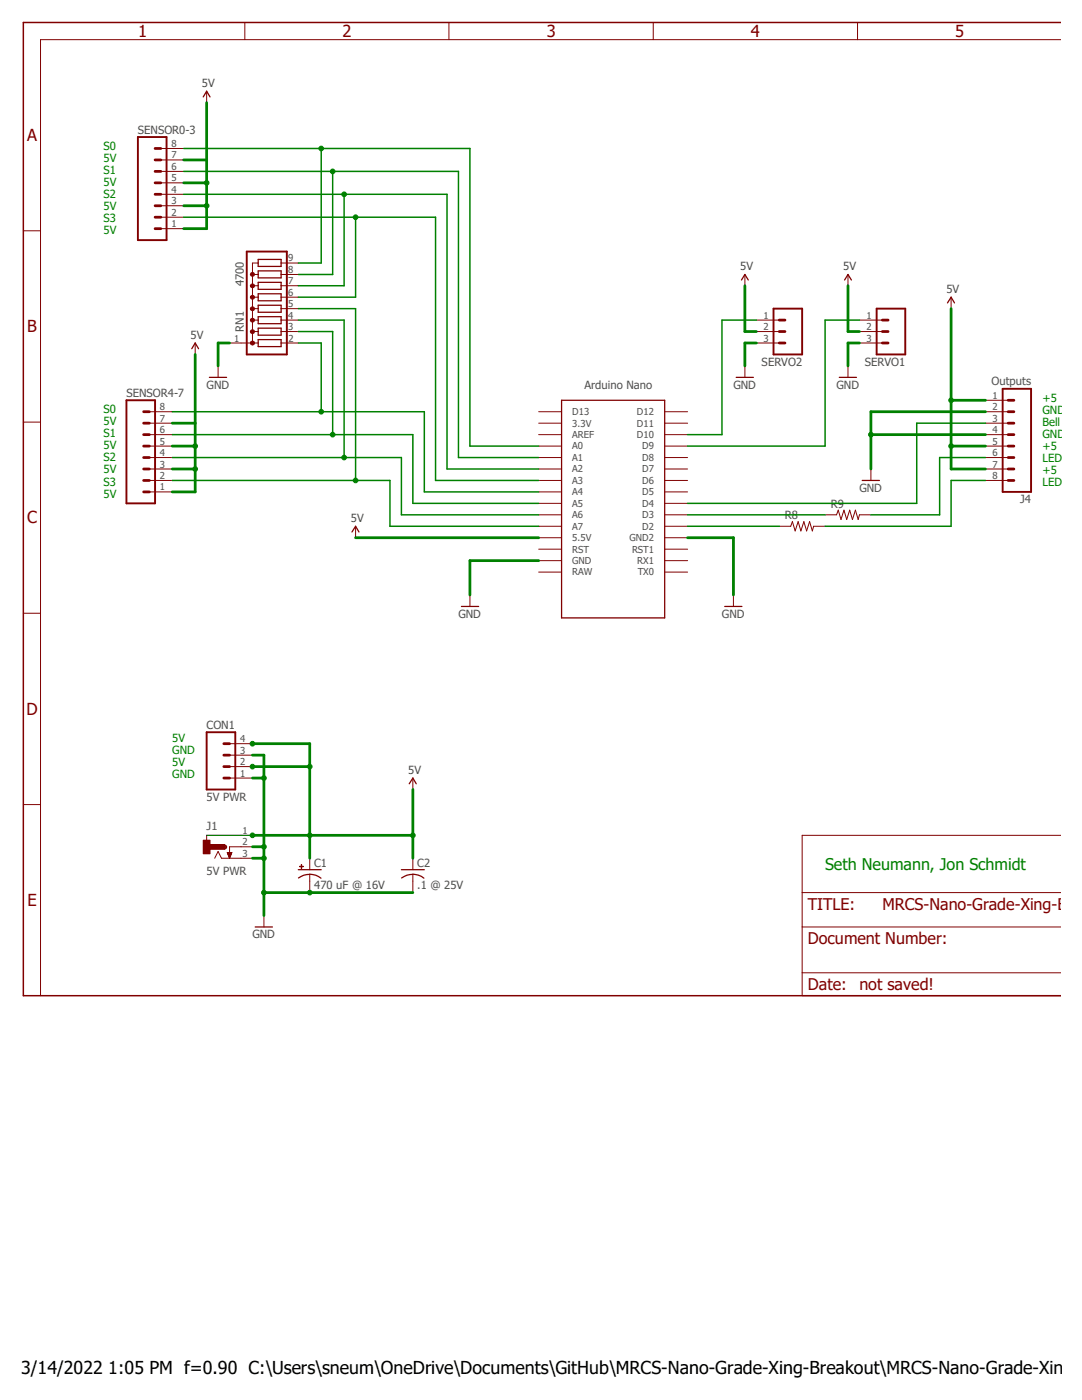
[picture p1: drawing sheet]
<svg xmlns="http://www.w3.org/2000/svg" width="216mm" height="279mm" viewBox="0 0 216 279" stroke-linecap="round" stroke-linejoin="round" font-family="sans-serif">
<path d="M4.2 4.2l207.6 160.5M211.8 38.7l-207.6 160.5" fill="none" stroke="#fff" stroke-width=".2"/>
<path d="M211.8 4.5h-207.1v194.2h207.1" fill="none" stroke="#800000" stroke-width=".3"/>
<g fill="none" stroke="#800000" stroke-width=".2">
<path d="M48.9 4.5v3.4M89.6 4.5v3.4M130.3 4.5v3.4M171.1 4.5v3.4M211.8 7.9h-203.7v190.8M4.7 46.1h3.4M4.7 84.2h3.4M107.5 84.5h4.6M107.5 86.7h4.6M107.5 98.2h4.6M107.5 95.9h4.6M107.5 93.6h4.6"/>
<path d="M107.5 91.3h4.6M107.5 89h4.6M107.5 82.2h4.6M132.6 84.5h4.6M132.6 86.7h4.6M132.6 98.2h4.6M132.6 95.9h4.6M132.6 93.6h4.6M132.6 91.3h4.6M132.6 89h4.6M132.6 82.2h4.6M107.5 114.2h4.6"/>
<path d="M107.5 111.9h4.6M107.5 109.6h4.6M107.5 107.3h4.6M107.5 105h4.6M107.5 102.7h4.6M107.5 100.5h4.6M132.6 114.2h4.6M132.6 111.9h4.6M132.6 109.6h4.6M132.6 107.3h4.6M132.6 105h4.6M132.6 102.7h4.6"/>
<path d="M132.6 100.5h4.6M4.7 122.4h3.4M4.7 160.6h3.4M42.8 171.3l.7-1.4 .7 1.4h3.9M48.1 166.7h-6.9v1.2M48.1 169h-2.3v2.3M160.1 178.1h51.7M211.8 166.7h-51.7v32h51.7M160.1 194.1h51.7M160.1 185h51.7"/>
</g>
<path d="M112.1 79.9h20.5v43.4h-20.5zM44.6 168.7a.34 .34 0 0 1 .4 .3 .34 .34 0 0 1-.4 .4M44.9 168.7a.34 .34 0 0 1 .3 .3 .34 .34 0 0 1-.3 .4" fill="none" stroke="#800000" stroke-width=".25"/>
<path d="M41.9 168.6h3v.9h-3z" fill-rule="evenodd" fill="#800000"/>
<path d="M41.9 168.6h3v.9h-3z" fill="none" stroke="#800000" stroke-width=".2"/>
<path d="M40.6 167.7h1.3v2.7h-1.3z" fill-rule="evenodd" fill="#800000"/>
<g fill="none" stroke="#800000" stroke-width=".2">
<path d="M41.2 18.2v2.3M148.6 54.8v2.2M169.2 54.8v2.2M189.8 59.3v2.3M43.5 73v2.3M148.6 73v2.3M150.9 63.9h4.6M150.9 66.2h4.6M150.9 68.5h4.6M169.2 73v2.3M173.8 93.6v2.3M71 105v2.3"/>
<path d="M93.8 118.7v2.3M146.3 118.7v2.3M45.8 155.3h4.6M45.8 153h4.6M45.8 150.7h4.6M45.8 148.4h4.6M82.4 155.3v2.3M40.6 167.7h1.3v2.7h-1.3zM45.3 170.1h1l-.5 1.2zM45.4 170.3h.8M45.4 170.2h.8M45.5 170.5h.6"/>
<path d="M45.5 170.4h.6M45.5 170.6h.6M45.6 170.6h.5M45.6 170.8h.4M45.6 170.7h.4M45.6 170.9h.4M45.7 171h.2M45.7 170.9h.2M45.7 171.1h.2M45.8 171.2h.1M48.1 166.7h2.3M48.1 169h2.3"/>
<path d="M48.1 171.3h2.3M61.8 174.5v1.4M52.7 182.7v2.3"/>
</g>
<g fill="none" stroke="#800000" stroke-width=".25">
<path d="M40.6 19.3l.6-1.1 .7 1.1M148 55.9l.6-1.1 .7 1.1M168.5 55.9l.7-1.1 .7 1.1M41.8 75.3h3.4M146.9 75.3h3.4M167.5 75.3h3.4M189.1 60.5l.7-1.2 .7 1.2M172 95.9h3.5M70.2 106.2l.8-1.2 .6 1.2M92.1 121h3.4M144.6 121h3.4M81.7 156.4l.7-1.1 .7 1.1"/>
<path d="M59.5 173.6h4.6M61.8 174.5a3.6 3.6 0 0 1 2.3 .8M61.8 174.5a3.6 3.6 0 0 0-2.2 .7M50.9 185h3.5"/>
</g>
<path d="M154.3 61.6h5.8v9.1h-5.8zM41.2 146.1h5.7v11.5h-5.7z" fill="none" stroke="#800000" stroke-width=".38"/>
<path d="M155.5 68.5h1.1M155.5 66.2h1.1M155.5 63.9h1.1M44.7 150.7h1.1M44.7 153h1.1M44.7 155.3h1.1M44.7 148.4h1.1" fill="none" stroke="#800000" stroke-width=".55"/>
<path d="M59.8 172.9l.7 .1z" fill-rule="evenodd" fill="#800000"/>
<path d="M59.8 172.9l.7 .1z" fill="none" stroke="#800000" stroke-width=".2"/>
<path d="M60.1 172.6l.1 .7z" fill-rule="evenodd" fill="#800000"/>
<g fill="none" stroke="#800000" stroke-width=".2">
<path d="M32.1 38.8h4.6M32.1 36.5h4.6M32.1 34.2h4.6M32.1 31.9h4.6M32.1 29.6h4.6M32.1 45.6h4.6M32.1 43.3h4.6M32.1 41.1h4.6M50.4 59.3h1.1M50.4 57h1.1M50.4 54.8h1.1M51.5 52.5h-1.1v16"/>
<path d="M56.1 59.3h1.1M56.1 57h1.1M56.1 54.8h1.1M56.1 52.5h1.1M48.1 68.5h3.4M50.4 66.2h1.1M50.4 63.9h1.1M50.4 61.6h1.1M56.1 68.5h1.1M56.1 66.2h1.1M56.1 63.9h1.1M56.1 61.6h1.1"/>
<path d="M196.6 79.9h4.6M29.8 98.2h4.6M29.8 95.9h4.6M29.8 93.6h4.6M29.8 91.3h4.6M29.8 89h4.6M29.8 86.7h4.6M29.8 84.5h4.6M29.8 82.2h4.6M196.6 95.9h4.6M196.6 93.6h4.6M196.6 91.3h4.6"/>
<path d="M196.6 89h4.6M196.6 86.7h4.6M196.6 84.5h4.6M196.6 82.2h4.6M155.5 105h2.3l.3-.9 .6 1.9 .6-1.9 .5 1.9 .6-1.9 .6 1.9 .5-1.9 .6 1.9 .2-1h2.3M164.6 102.7h2.3l.4-.9 .5 1.9 .6-1.9 .6 1.9 .5-1.9 .6 1.9 .6-1.9 .5 1.9 .3-1h2.3M60.1 172.6l.1 .7zM61.8 171.3v2.3M61.8 175.9v2.2M82.4 171.3v2.3M82.4 174.5v3.6"/>
</g>
<path d="M51.5 51.8h4.6v1.4h-4.6zM51.5 54.1h4.6v1.4h-4.6zM51.5 56.3h4.6v1.4h-4.6zM51.5 58.6h4.6v1.4h-4.6zM51.5 67.8h4.6v1.4h-4.6zM51.5 60.9h4.6v1.4h-4.6zM51.5 63.2h4.6v1.4h-4.6zM51.5 65.5h4.6v1.4h-4.6zM80.1 173.6h4.6M82.4 174.5a3.6 3.6 0 0 1 2.2 .8M82.4 174.5a3.6 3.6 0 0 0-2.3 .7" fill="none" stroke="#800000" stroke-width=".25"/>
<path d="M27.5 27.3h5.7v20.6h-5.7zM49.2 50.2h8v20.5h-8zM25.2 79.9h5.7v20.6h-5.7zM200.1 77.6h5.6v20.6h-5.6z" fill="none" stroke="#800000" stroke-width=".38"/>
<g fill="none" stroke="#800000" stroke-width=".55">
<path d="M30.9 36.5h1.2M30.9 38.8h1.2M30.9 34.2h1.2M30.9 31.9h1.2M30.9 29.6h1.2M30.9 41.1h1.2M30.9 43.3h1.2M30.9 45.6h1.2M201.2 79.9h1.1M28.7 93.6h1.1M28.7 95.9h1.1M28.7 98.2h1.1"/>
<path d="M28.7 89h1.1M28.7 91.3h1.1M28.7 86.7h1.1M28.7 84.5h1.1M28.7 82.2h1.1M201.2 93.6h1.1M201.2 95.9h1.1M201.2 89h1.1M201.2 91.3h1.1M201.2 86.7h1.1M201.2 84.5h1.1M201.2 82.2h1.1"/>
</g>
<path d="M50.1 54.5l.3-.1 .3 .1 .1 .3-.1 .2-.3 .2-.3-.2-.1-.2 .4-.1-.4 .1z" fill-rule="evenodd" fill="#800000"/>
<path d="M50.1 54.5l.3-.1 .3 .1 .1 .3-.1 .2-.3 .2-.3-.2-.1-.2 .4-.1-.4 .1z" fill="none" stroke="#800000" stroke-width=".2"/>
<path d="M50.1 56.8l.3-.2 .3 .2 .1 .2-.1 .3-.3 .1-.3-.1-.1-.3h.4h-.4z" fill-rule="evenodd" fill="#800000"/>
<path d="M50.1 56.8l.3-.2 .3 .2 .1 .2-.1 .3-.3 .1-.3-.1-.1-.3h.4h-.4z" fill="none" stroke="#800000" stroke-width=".2"/>
<path d="M50.1 59.1l.3-.2 .3 .2 .1 .2-.1 .3-.3 .1-.3-.1-.1-.3h.4h-.4z" fill-rule="evenodd" fill="#800000"/>
<path d="M50.1 59.1l.3-.2 .3 .2 .1 .2-.1 .3-.3 .1-.3-.1-.1-.3h.4h-.4z" fill="none" stroke="#800000" stroke-width=".2"/>
<path d="M50.1 61.3l.3-.1 .3 .1 .1 .3-.1 .3-.3 .1-.3-.1-.1-.3h.4h-.4z" fill-rule="evenodd" fill="#800000"/>
<path d="M50.1 61.3l.3-.1 .3 .1 .1 .3-.1 .3-.3 .1-.3-.1-.1-.3h.4h-.4z" fill="none" stroke="#800000" stroke-width=".2"/>
<path d="M50.1 63.6l.3-.1 .3 .1 .1 .3-.1 .3-.3 .1-.3-.1-.1-.3h.4h-.4z" fill-rule="evenodd" fill="#800000"/>
<path d="M50.1 63.6l.3-.1 .3 .1 .1 .3-.1 .3-.3 .1-.3-.1-.1-.3h.4h-.4z" fill="none" stroke="#800000" stroke-width=".2"/>
<path d="M50.1 65.9l.3-.1 .3 .1 .1 .3-.1 .3-.3 .1-.3-.1-.1-.3h.4h-.4z" fill-rule="evenodd" fill="#800000"/>
<path d="M50.1 65.9l.3-.1 .3 .1 .1 .3-.1 .3-.3 .1-.3-.1-.1-.3h.4h-.4z" fill="none" stroke="#800000" stroke-width=".2"/>
<path d="M50.1 68.2h.6l.1 .3-.1 .2-.3 .2-.3-.2-.1-.2h.4h-.4z" fill-rule="evenodd" fill="#800000"/>
<g fill="none" stroke="#800000" stroke-width=".2">
<path d="M57.2 59.3h2.3M57.2 57h2.3M57.2 54.8h2.3M57.2 52.5h2.3M38.9 68.5v2.2M45.8 68.5h2.3M50.1 68.2h.6l.1 .3-.1 .2-.3 .2-.3-.2-.1-.2h.4h-.4zM57.2 68.5h2.3M57.2 66.2h2.3M57.2 63.9h2.3M57.2 61.6h2.3M171.5 68.5h4.6"/>
<path d="M171.5 66.2h4.6M171.5 63.9h4.6"/>
</g>
<path d="M174.9 61.6h5.7v9.1h-5.7z" fill="none" stroke="#800000" stroke-width=".38"/>
<path d="M176.1 68.5h1.1M176.1 66.2h1.1M176.1 63.9h1.1" fill="none" stroke="#800000" stroke-width=".55"/>
<path d="M38.3 69.6l.6-1.1 .7 1.1" fill="none" stroke="#800000" stroke-width=".25"/>
<path d="M107.5 111.9h-13.7v6.8M137.2 107.3h9.1v11.4M50.4 150.7h2.3v32M50.4 155.3h2.3M50.4 169h2.3M50.4 171.3h2.3" fill="none" stroke="#008000" stroke-width=".55"/>
<circle cx="52.7" cy="171.3" r=".46" fill="#008000"/>
<circle cx="52.7" cy="171.3" r=".46" fill="none" stroke="#008000" stroke-width=".2"/>
<circle cx="52.7" cy="169" r=".46" fill="#008000"/>
<circle cx="52.7" cy="169" r=".46" fill="none" stroke="#008000" stroke-width=".2"/>
<circle cx="52.7" cy="155.3" r=".46" fill="#008000"/>
<circle cx="52.7" cy="155.3" r=".46" fill="none" stroke="#008000" stroke-width=".2"/>
<path d="M52.7 178.1h29.7" fill="none" stroke="#008000" stroke-width=".55"/>
<circle cx="52.7" cy="178.1" r=".46" fill="#008000"/>
<circle cx="52.7" cy="178.1" r=".46" fill="none" stroke="#008000" stroke-width=".2"/>
<circle cx="61.8" cy="178.1" r=".46" fill="#008000"/>
<circle cx="61.8" cy="178.1" r=".46" fill="none" stroke="#008000" stroke-width=".2"/>
<path d="M173.8 86.7h22.8M196.6 82.2h-22.8v11.4" fill="none" stroke="#008000" stroke-width=".55"/>
<circle cx="173.8" cy="86.7" r=".46" fill="#008000"/>
<g fill="none" stroke="#008000" stroke-width=".2">
<path d="M41.2 166.7h9.2"/>
<circle cx="173.8" cy="86.7" r=".46"/>
</g>
<path d="M45.8 68.5h-2.3v4.5M150.9 68.5h-2.3v4.5M171.5 68.5h-2.3v4.5M71 107.3h36.5M50.4 148.4h11.4v22.9M50.4 153h11.4M50.4 166.7h32" fill="none" stroke="#008000" stroke-width=".55"/>
<circle cx="61.8" cy="153" r=".46" fill="#008000"/>
<circle cx="61.8" cy="153" r=".46" fill="none" stroke="#008000" stroke-width=".2"/>
<circle cx="61.8" cy="166.7" r=".46" fill="#008000"/>
<circle cx="61.8" cy="166.7" r=".46" fill="none" stroke="#008000" stroke-width=".2"/>
<path d="M82.4 166.7v4.6" fill="none" stroke="#008000" stroke-width=".55"/>
<circle cx="50.4" cy="166.7" r=".46" fill="#008000"/>
<circle cx="50.4" cy="166.7" r=".46" fill="none" stroke="#008000" stroke-width=".2"/>
<circle cx="50.4" cy="148.4" r=".46" fill="#008000"/>
<circle cx="50.4" cy="148.4" r=".46" fill="none" stroke="#008000" stroke-width=".2"/>
<circle cx="50.4" cy="153" r=".46" fill="#008000"/>
<circle cx="50.4" cy="153" r=".46" fill="none" stroke="#008000" stroke-width=".2"/>
<path d="M82.4 157.6v9.1" fill="none" stroke="#008000" stroke-width=".55"/>
<circle cx="82.4" cy="166.7" r=".46" fill="#008000"/>
<circle cx="82.4" cy="166.7" r=".46" fill="none" stroke="#008000" stroke-width=".2"/>
<path d="M189.8 61.6v32h6.8M189.8 89h6.8" fill="none" stroke="#008000" stroke-width=".55"/>
<circle cx="189.8" cy="89" r=".46" fill="#008000"/>
<circle cx="189.8" cy="89" r=".46" fill="none" stroke="#008000" stroke-width=".2"/>
<path d="M189.8 79.9h6.8" fill="none" stroke="#008000" stroke-width=".55"/>
<circle cx="189.8" cy="79.9" r=".46" fill="#008000"/>
<circle cx="189.8" cy="79.9" r=".46" fill="none" stroke="#008000" stroke-width=".2"/>
<path d="M36.7 36.5h4.5v9.1h-4.5M36.7 41.1h4.5M148.6 57v9.2h2.3M169.2 57v9.2h2.3" fill="none" stroke="#008000" stroke-width=".55"/>
<circle cx="41.2" cy="41.1" r=".46" fill="#008000"/>
<circle cx="41.2" cy="41.1" r=".46" fill="none" stroke="#008000" stroke-width=".2"/>
<path d="M36.7 31.9h4.5v4.6" fill="none" stroke="#008000" stroke-width=".55"/>
<circle cx="41.2" cy="36.5" r=".46" fill="#008000"/>
<circle cx="41.2" cy="36.5" r=".46" fill="none" stroke="#008000" stroke-width=".2"/>
<path d="M41.2 20.5v11.4M34.4 84.5h4.5v13.7h-4.5M34.4 89h4.5M34.4 93.6h4.5" fill="none" stroke="#008000" stroke-width=".55"/>
<circle cx="38.9" cy="93.6" r=".46" fill="#008000"/>
<circle cx="38.9" cy="93.6" r=".46" fill="none" stroke="#008000" stroke-width=".2"/>
<circle cx="38.9" cy="89" r=".46" fill="#008000"/>
<circle cx="38.9" cy="89" r=".46" fill="none" stroke="#008000" stroke-width=".2"/>
<path d="M38.9 70.7v13.8" fill="none" stroke="#008000" stroke-width=".55"/>
<path d="M36.7 29.6h57.1v59.4h13.7M64.1 29.6v22.9h-4.6" fill="none" stroke="#008000" stroke-width=".3"/>
<circle cx="64.1" cy="29.6" r=".46" fill="#008000"/>
<circle cx="64.1" cy="29.6" r=".46" fill="none" stroke="#008000" stroke-width=".2"/>
<path d="M36.7 38.8h52.5v54.8h18.3M68.7 38.8v18.2h-9.2" fill="none" stroke="#008000" stroke-width=".3"/>
<circle cx="68.7" cy="38.8" r=".46" fill="#008000"/>
<circle cx="68.7" cy="38.8" r=".46" fill="none" stroke="#008000" stroke-width=".2"/>
<path d="M36.7 43.3h50.2v52.6h20.6M71 43.3v16h-11.5" fill="none" stroke="#008000" stroke-width=".3"/>
<circle cx="71" cy="43.3" r=".46" fill="#008000"/>
<circle cx="71" cy="43.3" r=".46" fill="none" stroke="#008000" stroke-width=".2"/>
<path d="M59.5 68.5h4.6v13.7M34.4 82.2h50.3v16h22.8" fill="none" stroke="#008000" stroke-width=".3"/>
<circle cx="64.1" cy="82.2" r=".46" fill="#008000"/>
<circle cx="64.1" cy="82.2" r=".46" fill="none" stroke="#008000" stroke-width=".2"/>
<path d="M59.5 66.2h6.9v20.5M34.4 86.7h48v13.8h25.1" fill="none" stroke="#008000" stroke-width=".3"/>
<circle cx="66.4" cy="86.7" r=".46" fill="#008000"/>
<circle cx="66.4" cy="86.7" r=".46" fill="none" stroke="#008000" stroke-width=".2"/>
<path d="M59.5 63.9h9.2v27.4M34.4 91.3h45.7v11.4h27.4" fill="none" stroke="#008000" stroke-width=".3"/>
<circle cx="68.7" cy="91.3" r=".46" fill="#008000"/>
<circle cx="68.7" cy="91.3" r=".46" fill="none" stroke="#008000" stroke-width=".2"/>
<path d="M59.5 61.6h11.5v34.3M34.4 95.9h43.4v9.1h29.7" fill="none" stroke="#008000" stroke-width=".3"/>
<circle cx="71" cy="95.9" r=".46" fill="#008000"/>
<circle cx="71" cy="95.9" r=".46" fill="none" stroke="#008000" stroke-width=".2"/>
<path d="M36.7 34.2h54.8v57.1h16M66.4 34.2v20.6h-6.9" fill="none" stroke="#008000" stroke-width=".3"/>
<circle cx="66.4" cy="34.2" r=".46" fill="#008000"/>
<circle cx="66.4" cy="34.2" r=".46" fill="none" stroke="#008000" stroke-width=".2"/>
<path d="M150.9 63.9h-6.8v22.8h-6.9M171.5 63.9h-6.9v25.1h-27.4M196.6 95.9h-6.8v9.1h-25.2M196.6 91.3h-9.1v11.4h-13.7M196.6 84.5h-13.7v16h-45.7M137.2 105h18.3M137.2 102.7h27.4" fill="none" stroke="#008000" stroke-width=".3"/>
<text font-size="3.6" x="4.2" y="274.2">3/14/2022 1:05 PM f=0.90 C:\Users\sneum\OneDrive\Documents\GitHub\MRCS-Nano-Grade-Xing-Breakout\MRCS-Nano-Grade-Xing-B</text>
<g font-size="3.3" fill="#800000">
<text x="27.6" y="7.4">1</text>
<text x="68.3" y="7.4">2</text>
<text x="109.1" y="7.4">3</text>
<text x="149.8" y="7.4">4</text>
<text x="190.6" y="7.4">5</text>
<text x="5.4" y="28.2">A</text>
<text x="5.4" y="66.3">B</text>
<text x="5.4" y="104.4">C</text>
<text x="5.3" y="142.6">D</text>
<text x="5.5" y="180.8">E</text>
</g>
<text font-size="3.2" fill="#008000" x="164.6" y="173.6">Seth Neumann, Jon Schmidt</text>
<g font-size="3.2" fill="#800000">
<text x="161.2" y="181.6">TITLE:</text>
<text x="176.1" y="181.6">MRCS-Nano-Grade-Xing-Brea</text>
<text x="161.2" y="188.4">Document Number:</text>
<text x="161.2" y="197.6">Date:</text>
<text x="171.5" y="197.6">not saved!</text>
</g>
<g font-size="2.2" fill="#505050">
<text x="40.3" y="17.3">5V</text>
<text x="27.5" y="26.7">SENSOR0-3</text>
<text x="147.7" y="53.8">5V</text>
<text x="168.3" y="53.8">5V</text>
<text x="48.6" y="57.1" transform="rotate(-90 48.6 57.1)">4700</text>
<text x="188.8" y="58.4">5V</text>
<text x="38" y="67.6">5V</text>
<text x="48.6" y="66.2" transform="rotate(-90 48.6 66.2)">RN1</text>
<text x="41.2" y="77.6">GND</text>
<text x="116.6" y="77.6">Arduino Nano</text>
<text x="146.3" y="77.6">GND</text>
<text x="152" y="73.1">SERVO2</text>
<text x="166.9" y="77.6">GND</text>
<text x="172.6" y="73.1">SERVO1</text>
<text x="197.9" y="76.9">Outputs</text>
<text x="25.2" y="79.2">SENSOR4-7</text>
<text x="165.8" y="101.4">R9</text>
<text x="171.5" y="98.2">GND</text>
<text x="203.6" y="100.5">J4</text>
<text x="70" y="104.1">5V</text>
<text x="156.6" y="103.7">R8</text>
<text x="91.5" y="123.3">GND</text>
<text x="144.1" y="123.3">GND</text>
<text x="41.2" y="145.5">CON1</text>
<text x="81.4" y="154.4">5V</text>
<text x="41.2" y="159.9">5V PWR</text>
<text x="41.2" y="165.6">J1</text>
<text x="62.7" y="173">C1</text>
<text x="83.3" y="173">C2</text>
<text x="41.2" y="174.7">5V PWR</text>
<text x="62.7" y="177.3">470 uF @ 16V</text>
<text x="83.3" y="177.3">.1 @ 25V</text>
<text x="50.4" y="187.3">GND</text>
</g>
<g font-size="2.2" fill="#008000">
<text x="20.7" y="29.9">S0</text>
<text x="20.7" y="32.3">5V</text>
<text x="20.7" y="34.7">S1</text>
<text x="20.7" y="37.1">5V</text>
<text x="20.7" y="39.5">S2</text>
<text x="20.7" y="42">5V</text>
<text x="20.7" y="44.4">S3</text>
<text x="20.7" y="46.8">5V</text>
<text x="20.7" y="82.4">S0</text>
<text x="208" y="80.1">+5</text>
<text x="208" y="82.6">GND</text>
<text x="20.7" y="84.8">5V</text>
<text x="20.7" y="87.2">S1</text>
<text x="20.7" y="89.7">5V</text>
<text x="208" y="85">Bell</text>
<text x="208" y="87.4">GND</text>
<text x="208" y="89.8">+5</text>
<text x="20.7" y="92.1">S2</text>
<text x="20.7" y="94.5">5V</text>
<text x="208" y="92.2">LED1</text>
<text x="208" y="94.6">+5</text>
<text x="20.7" y="96.9">S3</text>
<text x="20.7" y="99.3">5V</text>
<text x="208" y="97">LED2</text>
<text x="34.4" y="148">5V</text>
<text x="34.4" y="150.5">GND</text>
<text x="34.4" y="152.9">5V</text>
<text x="34.4" y="155.3">GND</text>
</g>
<g font-size="1.9" fill="#505050">
<text x="34.2" y="29.3">8</text>
<text x="34.2" y="33.9">6</text>
<text x="34.2" y="31.6">7</text>
<text x="34.2" y="40.7">3</text>
<text x="34.2" y="38.4">4</text>
<text x="34.2" y="36.2">5</text>
<text x="34.2" y="45.3">1</text>
<text x="34.2" y="43">2</text>
<text x="57.5" y="52.2">9</text>
<text x="57.5" y="59">6</text>
<text x="57.5" y="56.7">7</text>
<text x="57.5" y="54.4">8</text>
<text x="57.5" y="65.9">3</text>
<text x="57.5" y="63.6">4</text>
<text x="57.5" y="61.3">5</text>
<text x="152.3" y="63.6">1</text>
<text x="152.3" y="65.9">2</text>
<text x="172.9" y="63.6">1</text>
<text x="172.9" y="65.9">2</text>
<text x="46.7" y="68.2">1</text>
<text x="57.5" y="68.2">2</text>
<text x="152.3" y="68.2">3</text>
<text x="172.9" y="68.2">3</text>
<text x="31.9" y="81.9">8</text>
<text x="114.2" y="82.8">D13</text>
<text x="127.1" y="82.8">D12</text>
<text x="198" y="79.6">1</text>
<text x="198" y="81.9">2</text>
<text x="31.9" y="88.7">5</text>
<text x="31.9" y="86.4">6</text>
<text x="31.9" y="84.2">7</text>
<text x="114.2" y="85.1">3.3V</text>
<text x="114.2" y="87.4">AREF</text>
<text x="114.2" y="89.7">A0</text>
<text x="127.1" y="85.1">D11</text>
<text x="127.1" y="87.4">D10</text>
<text x="128.1" y="89.7">D9</text>
<text x="198" y="84.2">3</text>
<text x="198" y="86.4">4</text>
<text x="198" y="88.7">5</text>
<text x="31.9" y="95.6">2</text>
<text x="31.9" y="93.3">3</text>
<text x="31.9" y="91">4</text>
<text x="114.2" y="94.3">A2</text>
<text x="114.2" y="92">A1</text>
<text x="128.1" y="94.3">D7</text>
<text x="128.1" y="92">D8</text>
<text x="198" y="91">6</text>
<text x="198" y="93.3">7</text>
<text x="198" y="95.6">8</text>
<text x="31.9" y="97.8">1</text>
<text x="114.2" y="96.6">A3</text>
<text x="114.2" y="101.1">A5</text>
<text x="114.2" y="98.8">A4</text>
<text x="128.1" y="101.1">D4</text>
<text x="128.1" y="98.8">D5</text>
<text x="128.1" y="96.6">D6</text>
<text x="114.2" y="108">5.5V</text>
<text x="114.2" y="105.7">A7</text>
<text x="114.2" y="103.4">A6</text>
<text x="125.6" y="108">GND2</text>
<text x="128.1" y="105.7">D2</text>
<text x="128.1" y="103.4">D3</text>
<text x="114.2" y="112.6">GND</text>
<text x="114.2" y="110.3">RST</text>
<text x="126.1" y="110.3">RST1</text>
<text x="127.2" y="112.6">RX1</text>
<text x="114.2" y="114.9">RAW</text>
<text x="127.3" y="114.9">TX0</text>
<text x="47.9" y="148.1">4</text>
<text x="47.9" y="155">1</text>
<text x="47.9" y="152.7">2</text>
<text x="47.9" y="150.4">3</text>
<text x="48.4" y="166.4">1</text>
<text x="48.4" y="168.7">2</text>
<text x="48.4" y="171">3</text>
</g>
</svg>
